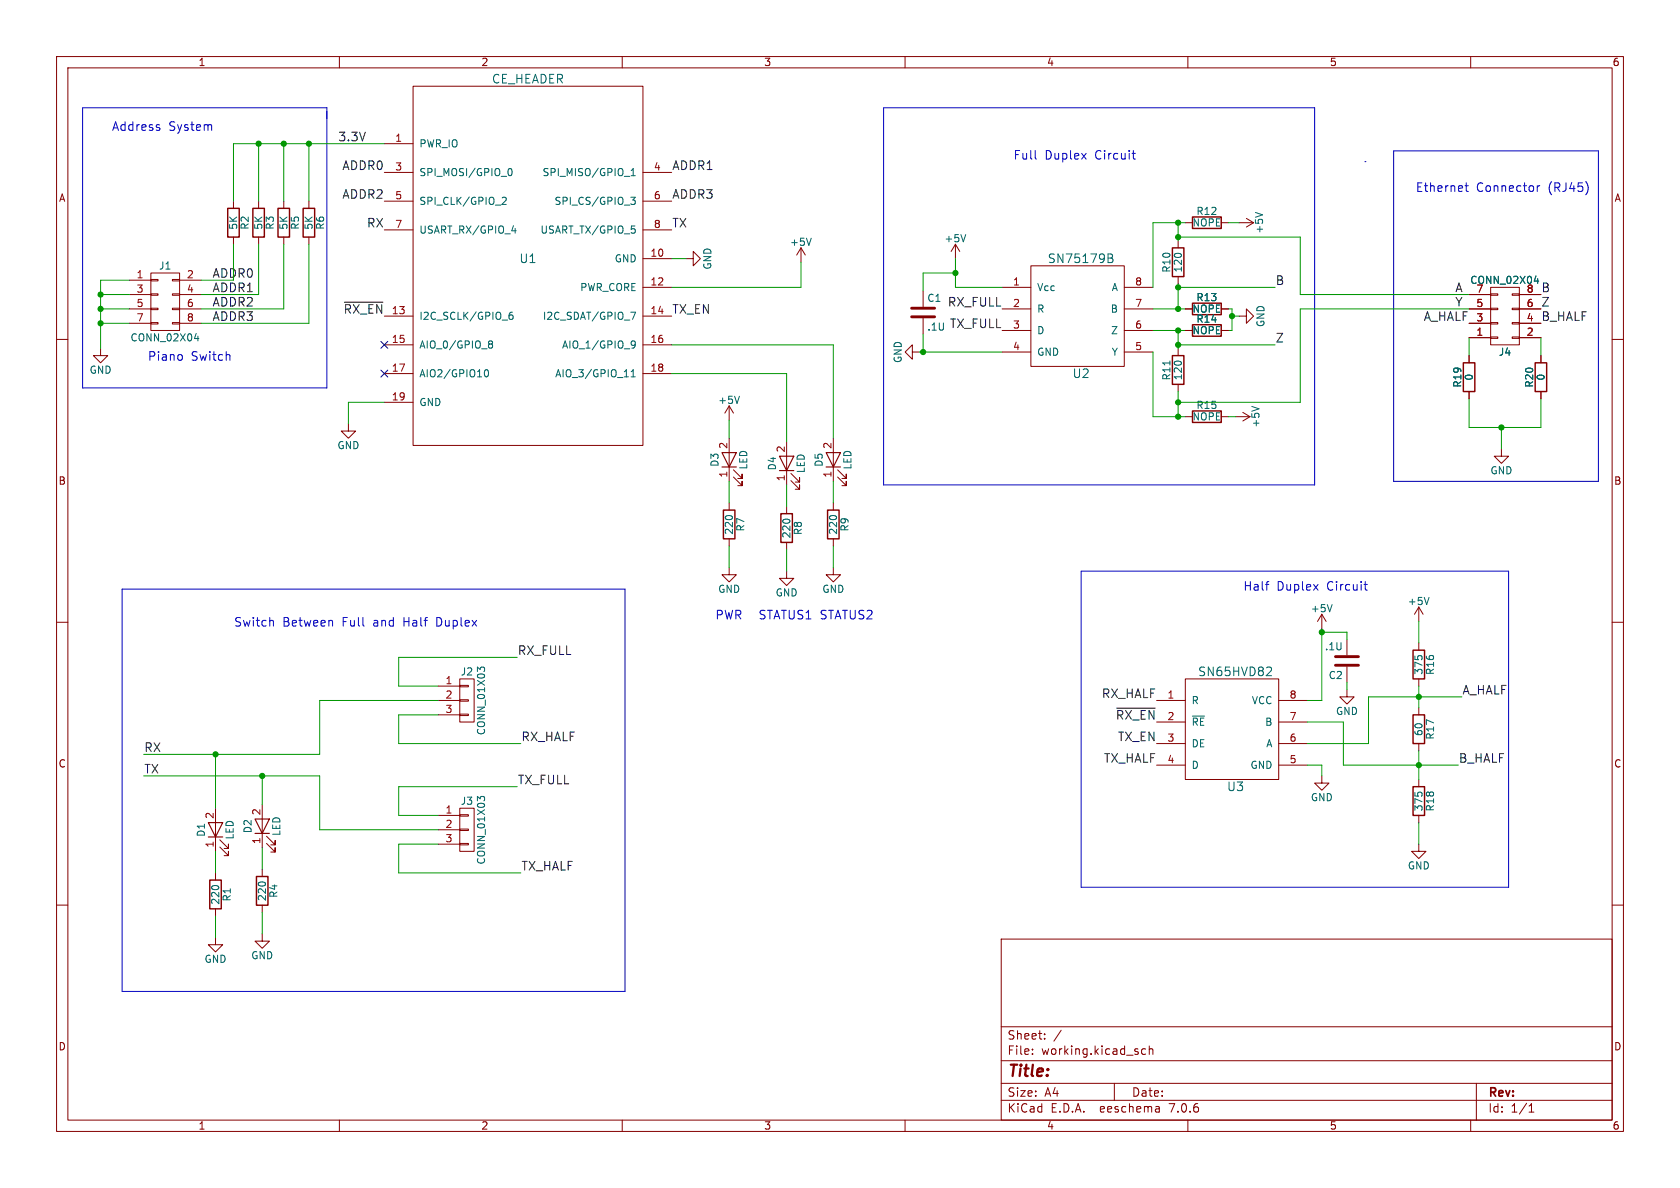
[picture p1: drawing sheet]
<svg xmlns="http://www.w3.org/2000/svg" width="297mm" height="210mm" viewBox="0 0 297 210" stroke-linecap="round" stroke-linejoin="round" font-family="sans-serif">
<g fill="none" stroke="#840000" stroke-width=".18">
<path d="M10 10h277v190h-277zM12 12h273v186h-273zM60 10v2M73 15.2h40.7v63.5h-40.7zM110 10v2M160 10v2M210 10v2M260 10v2M41.3 35.6v1.2M45.7 35.6v1.2M50.2 35.6v1.2M54.6 35.6v1.2"/>
<path d="M67.9 25.4h5.1M67.9 30.5h5.1M67.9 35.6h5.1M113.7 30.5h5M113.7 35.6h5M209.5 39.4h1.3M215.9 39.4h1.3M219.1 39.4h2.5M220.3 38.6l1.3 .8M221.6 39.4l-1.3 .7M10 60h2M22.9 49.5h3.8"/>
<path d="M22.9 52.1h3.8M22.9 54.6h3.8M22.9 57.2h3.8M26.7 57h1.2v.3h-1.2zM26.7 54.5h1.2v.2h-1.2zM26.7 51.9h1.2v.3h-1.2zM26.7 49.4h1.2v.3h-1.2zM26.7 48.3h5v10.1h-5zM30.5 57h1.2v.3h-1.2zM30.5 54.5h1.2v.2h-1.2zM30.5 51.9h1.2v.3h-1.2zM30.5 49.4h1.2v.3h-1.2z"/>
<path d="M31.7 49.5h3.9M31.7 52.1h3.9M31.7 54.6h3.9M31.7 57.2h3.9M41.3 41.9v1.3M45.7 41.9v1.3M50.2 41.9v1.3M54.6 41.9v1.3M67.9 55.9h5.1M67.9 40.6h5.1M113.7 50.8h5M113.7 45.7h5"/>
<path d="M113.7 55.9h5M113.7 40.6h5M121.3 45.7h1.3v-1.2l1.2 1.2-1.2 1.3v-1.3M141.6 43.8l-.8 1.3M141.6 43.8v2.6M141.6 43.8l.8 1.3M163.2 51.4v2.8M163.2 56.3v2.8M168.9 43.2l-.8 1.3M168.9 43.2v2.5M168.9 43.2l.8 1.3M177.2 54.6h5"/>
<path d="M177.2 58.4h5M177.2 50.8h5M182.2 47h16.6v17.8h-16.6zM198.8 54.6h5M198.8 58.4h5M198.8 50.8h5M208.3 42.5v1.3M208.3 48.9v1.3M209.5 54.6h1.3M209.5 58.4h1.3M215.9 54.6h1.3M215.9 58.4h1.3"/>
<path d="M219.1 55.9h1.2v-1.3l1.3 1.3-1.3 1.3v-1.3M259.7 52.1h3.8M259.7 54.6h3.8M259.7 57.2h3.8M259.7 59.7h3.8M263.5 51.9h1.3v.3h-1.3zM263.5 54.5h1.3v.2h-1.3zM263.5 57h1.3v.3h-1.3zM263.5 59.6h1.3v.2h-1.3zM263.5 50.8h5.1v10.2h-5.1zM267.3 51.9h1.3v.3h-1.3zM267.3 54.5h1.3v.2h-1.3z"/>
<path d="M267.3 57h1.3v.3h-1.3zM267.3 59.6h1.3v.2h-1.3zM268.6 52.1h3.8M268.6 54.6h3.8M268.6 57.2h3.8M268.6 59.7h3.8M285 60h2M17.8 61.6v1.3h1.2l-1.2 1.2-1.3-1.2h1.3M61.6 74.9v1.3h1.3l-1.3 1.3-1.3-1.3h1.3M67.9 61h5.1M67.9 66h5.1M67.9 71.1h5.1"/>
<path d="M113.7 61h5M113.7 66h5M128.9 71.8l-.8 1.2M128.9 71.8v2.5M128.9 77.5v7.6M128.9 71.8l.8 1.2M139.1 78.1v7.6M147.3 77.5v7.6M161.3 62.2v-1.2l-1.3 1.2 1.3 1.3v-1.3h1.3M177.2 62.2h5M198.8 62.2h5M208.3 61.6v1.3"/>
<path d="M208.3 67.9v1.3M209.5 73.7h1.3M215.9 73.7h1.3M218.4 73.7h2.6M219.7 72.9l1.3 .8M221 73.7l-1.3 .7M259.7 62.9v1.2M259.7 69.2v1.3M265.4 79.4v1.2h1.3l-1.3 1.3-1.2-1.3h1.2M272.4 62.9v1.2M272.4 69.2v1.3M128.9 88.9v1.3"/>
<path d="M128.9 95.3v1.2M129.7 84.3l1.5 1.6v-.8v.8h-.8M129.7 83.1l1.5 1.5v-.8v.8h-.8M139.1 89.5v1.3M139.1 95.9v1.3M139.8 85l1.6 1.5v-.8v.8h-.8M139.8 83.7l1.6 1.5v-.7v.7h-.8M147.3 88.9v1.3M147.3 95.3v1.2M148.1 84.3l1.5 1.6v-.8v.8h-.8M148.1 83.1l1.5 1.5v-.8v.8h-.8M10 110h2"/>
<path d="M128.9 100.3v1.3h1.3l-1.3 1.3-1.3-1.3h1.3M139.1 101v1.2h1.2l-1.2 1.3-1.3-1.3h1.3M147.3 100.3v1.3h1.3l-1.3 1.3-1.3-1.3h1.3M233.7 108.6l-.8 1.3M233.7 108.6v2.5M233.7 108.6l.7 1.3M238.1 113v2.8M238.1 117.9v2.8M250.8 107.3v2.6M250.8 113.7v1.2M250.8 107.3l-.7 1.3M250.8 107.3l.8 1.3"/>
<path d="M285 110h2M77.5 123.8h3.8M77.5 121.3h3.8M77.5 126.4h3.8M81.3 126.2h1.5v.3h-1.5zM81.3 123.7h1.5v.3h-1.5zM81.3 121.2h1.5v.2h-1.5zM81.3 120h2.5v7.6h-2.5zM204.5 123.8h5M204.5 127.6h5M204.5 131.4h5M204.5 135.3h5"/>
<path d="M209.5 120h16.6v17.8h-16.6zM226.1 123.8h5M226.1 127.6h5M226.1 131.4h5M226.1 135.3h5M233.7 137.2v1.2h1.2l-1.2 1.3-1.3-1.3h1.3M238.1 121.9v1.3h1.3l-1.3 1.3-1.2-1.3h1.2M250.8 120v1.3M250.8 125.1v1.3M250.8 131.4v1.3M250.8 137.8v1.3M10 160h2"/>
<path d="M38.1 142.9v7.6M38.1 154.3v1.3M38.9 149.7l1.5 1.6v-.8v.8h-.8M38.9 148.5l1.5 1.5v-.8v.8h-.8M46.4 142.2v7.7M46.4 153.7v1.2M47.1 149.1l1.5 1.5v-.7v.7h-.7M47.1 147.8l1.5 1.6v-.8v.8h-.7M77.5 144.1h3.8M77.5 146.7h3.8M77.5 149.2h3.8M81.3 149.1h1.5v.3h-1.5z"/>
<path d="M81.3 146.6h1.5v.2h-1.5zM81.3 144h1.5v.3h-1.5zM81.3 142.9h2.5v7.6h-2.5zM250.8 149.2v1.3h1.3l-1.3 1.3-1.2-1.3h1.2M250.8 144.1v1.3M285 160h2M38.1 165.7v1.3h1.3l-1.3 1.3-1.3-1.3h1.3M38.1 160.7v1.2M46.4 165.1v1.3h1.2l-1.2 1.2-1.3-1.2h1.3M46.4 160v1.3M177 166h108v32h-108zM60 198v2"/>
<path d="M110 198v2M160 198v2M177 194.5h108M177 191.5h108M177 187.5h108M177 181.5h108M182.5 186.3v.1M182.5 185.5v.1M184.7 183.6v.1M184.7 182.8v.1M187.6 182.1l-1.3 2M197 191.5v3"/>
<path d="M202.5 185.5l-.4-.1-.3 .3v.4l.2 .2h.5M203.2 185.5l.2-.1 .3 .1 .1 .9M203.2 184.9v1.5M204.9 195.7l.1 .9M205 196.5l-.2 .1M205 196h-.2M210 198v2M260 198v2M261 191.5v6.5M270.3 196.6h.9M270.3 195.5l.4-.4v1.5"/>
</g>
<g fill="none" stroke="#840000" stroke-width=".25">
<path d="M40.3 36.8h2v5.1h-2zM44.7 36.8h2v5.1h-2zM49.1 36.8h2.1v5.1h-2.1zM53.6 36.8h2v5.1h-2zM210.8 38.4h5.1v2h-5.1zM207.3 43.8h2v5.1h-2zM210.8 53.6h5.1v2h-5.1zM210.8 57.4h5.1v2h-5.1zM207.3 62.9h2v5h-2zM210.8 72.6h5.1v2.1h-5.1zM258.7 64.1h2v5.1h-2zM271.4 64.1h2v5.1h-2z"/>
<path d="M127.9 90.2h2v5.1h-2zM138 90.8h2.1v5.1h-2.1zM146.3 90.2h2v5.1h-2zM249.8 114.9h2v5.1h-2zM249.8 139.1h2v5h-2zM249.8 126.4h2v5h-2zM37.1 155.6h2v5.1h-2zM45.3 154.9h2.1v5.1h-2.1z"/>
</g>
<g fill="none" stroke="#006464" stroke-width=".18">
<path d="M88.8 35l.5-.1 .2 .3-.8 .9h.8M89.8 30.3l.1-.4 .2-.1a.68 .68 0 0 1 .4 .6 .68 .68 0 0 1-.4 .7l-.2-.2-.1-.3M110.4 31.2h.9M111.5 34.9h.8l-.4 .5 .3 .1v.5l-.1 .1h-.5M111.6 30.2l.3-.4v1.3M111.6 31.1h.7M111.6 39.9h.6M221.9 37.6l1.3 .4M34.4 59.8h.8M35 59.4v.9M90.5 40.8h.8M90.6 55.2l-.4 .1a.86 .86 0 0 0 0 1.2l.5-.2v-.4l-.2-.2h-.4l-.1 .2"/>
<path d="M91.1 40.4v.8M111.5 55.2h.9l-.6 1.3M112.1 40.4l.2 .3v.3l-.2 .2M143.4 42.1l-.4 1.3M170.7 41.5l-.4 1.2M195.9 44.9h.5l.2 .1 .1 .3-.3 .3M195.9 45.6h.5M196.4 45.6a.41 .41 0 0 1 .4 .4 .41 .41 0 0 1-.3 .4h-.6M271.2 49.7h.8M271.8 49.3v.8M85.8 65.5l.1-.2a.68 .68 0 0 1 .5 .7 .68 .68 0 0 1-.5 .6l-.1-.1-.2-.4zM86.5 60.8h.1"/>
<path d="M86.5 60.3h.3l.2 .1 .1 .2-.3 .2M86.6 60.8h.2M86.6 60.8l-.1 .1M86.8 60.8l.3 .3-.1 .3-.2 .1h-.3M111.6 66.6h.7M111.6 65.7l.3-.4v1.3M111.7 60.3h.4l.1 .1a.84 .84 0 0 1-.3 1.1h-.2M112.3 60.8l-.2 .3-.4-.1M130.7 70l-.4 1.3M206.8 63.8v.7M221.3 71.8l1.3 .5M85.7 118.5v-.3l-.3-.3-.4 .1-.1 .4-.5-.5v.8"/>
<path d="M224.5 117.9l.3 .3-.1 .4-.9 .8h1M235.5 106.9l-.4 1.2M252.6 105.6l-.4 1.3M210.8 126.6h2.2M85.7 141.4v-.4l-.3-.2h-.4l-.1 .4-.5-.4v.8"/>
</g>
<path d="M161.2 56h4M161.2 54.5h4M236.1 116.1h4.1M236.1 117.6h4.1" fill="none" stroke="#840000" stroke-width=".51"/>
<path d="M127.6 80h2.6l-1.3 2.6zM127.6 82.6h2.6M137.8 80.6h2.5l-1.2 2.6zM137.8 83.2h2.5M146 80h2.6l-1.3 2.6zM146 82.6h2.6M36.8 145.4h2.6l-1.3 2.6zM36.8 148h2.6M45.1 144.8h2.5l-1.2 2.5zM45.1 147.3h2.5" fill="none" stroke="#840000" stroke-width=".2"/>
<path d="M60.9 53.4h6.8M197.4 125.2h6.8" fill="none" stroke="#0f0f0f" stroke-width=".18"/>
<g fill="none" stroke="#0000c2" stroke-width=".18">
<path d="M14.6 19.1h43.2v49.5h-43.2zM156.2 19.1h76.2v66.6h-76.2zM28.1 22.5l.2 .3-.2 .3M28.1 22l.1 .1M183.1 28.1h.1M191.2 27.1l.8 1M192 27.1l-.8 1M200.1 27.1h.6M200.4 26.6v1.3l.3 .2M241.3 28.6h.1M246.4 26.7h36.2v58.4h-36.2zM259 32.8h.6"/>
<path d="M259.2 32.3v1.3l.4 .2M271.8 32.8v1M272.2 32.8l-.3 .1-.1 .2M280.6 32.5l.2 .6-.2 .9M32.1 62.7l.1 .3v.4l-.1 .2M40.6 62.7v1M21.6 104.1h88.9v71.2h-88.9zM48.1 109.7l.2 .2v.8M58.7 109.7l.1 1M191.1 101h75.6v55.8h-75.6zM223.7 103.3h.6M224.2 102.8h.1"/>
<path d="M232.2 103.3l.8 1M233 103.3l-.8 1M241.1 103.3h.6M241.4 102.8v1.3l.3 .2"/>
</g>
<g fill="none" stroke="#009600" stroke-width=".18">
<path d="M45.7 25.4v10.2M50.2 25.4v10.2M54.6 25.4v10.2M67.9 25.4h-26.6v10.2M208.3 39.4v3.1M209.5 39.4h-5.7v11.4M217.2 39.4h1.9M17.8 52.1h5.1M17.8 54.6h5.1M17.8 57.2h5.1M22.9 49.5h-5.1v12.1M41.3 43.2v6.3h-5.7"/>
<path d="M45.7 43.2v8.9h-10.1M50.2 43.2v11.4h-14.6M54.6 43.2v14h-19M118.7 45.7h2.6M141.6 46.4v4.4h-22.9M163.2 59.1v3.1M168.9 45.7v5.1h8.3M168.9 48.3h-5.7v3.1M203.8 54.6h5.7M203.8 58.4h5.7M208.3 41.9h21.6v10.2h29.8M208.3 50.8h17.1"/>
<path d="M208.3 50.2v4.4M208.3 58.4v3.2M217.2 54.6h.6v3.8h-.6M217.8 55.9h1.3M259.7 59.7v3.2M259.7 54.6h-29.8v16.5h-21.6M272.4 59.7v3.2M67.9 71.1h-6.3v3.8M118.7 61h28.6v16.5M118.7 66h20.4v12.1M128.9 74.3v3.2M162.6 62.2h14.6"/>
<path d="M203.8 62.2v11.5h5.7M208.3 61h17.1M208.3 69.2v4.5M217.2 73.7h1.2M259.7 70.5v5.1h12.7v-5.1M265.4 75.6v3.8M128.9 85.1v3.8M128.9 96.5v3.8M139.1 85.7v3.8M139.1 97.2v3.8M147.3 85.1v3.8M147.3 96.5v3.8"/>
<path d="M91.4 116.2h-20.9v5.1h7M233.7 111.1v12.7h-2.6M233.7 111.8h4.4v1.2M250.8 109.9v3.8M25.4 137.2h31.1v9.5h21M38.1 133.4v9.5M46.4 137.2v5M77.5 126.4h-7v5h21.6M77.5 123.8h-21v9.6h-31.1M91.4 139.1h-20.9v5h7M231.1 127.6h6.4v7.7h20.3M231.1 135.3h2.6v1.9"/>
<path d="M238.1 120.7v1.2M250.8 121.3v3.8M250.8 132.7v5.1M258.4 123.2h-16.5v8.2h-10.8M38.1 150.5v3.8M46.4 149.9v3.8M77.5 149.2h-7v5.1h21.6M250.8 145.4v3.8M38.1 161.9v3.8M46.4 161.3v3.8"/>
</g>
<path d="M67.3 60.4l1.3 1.2M67.3 65.4l1.3 1.2M68.6 60.4l-1.3 1.2M68.6 65.4l-1.3 1.2" fill="none" stroke="#000084" stroke-width=".18"/>
<g fill="#009600" stroke="#009600" stroke-width=".18">
<circle cx="265.4" cy="75.6" r=".46"/>
<circle cx="208.3" cy="61" r=".46"/>
<circle cx="208.3" cy="71.1" r=".46"/>
<circle cx="217.8" cy="55.9" r=".46"/>
<circle cx="208.3" cy="50.8" r=".46"/>
<circle cx="208.3" cy="39.4" r=".46"/>
<circle cx="208.3" cy="41.9" r=".46"/>
<circle cx="208.3" cy="73.7" r=".46"/>
<circle cx="208.3" cy="58.4" r=".46"/>
<circle cx="208.3" cy="54.6" r=".46"/>
<circle cx="168.9" cy="48.3" r=".46"/>
<circle cx="250.8" cy="135.3" r=".46"/>
<circle cx="233.7" cy="111.8" r=".46"/>
<circle cx="250.8" cy="123.2" r=".46"/>
<circle cx="163.2" cy="62.2" r=".46"/>
<circle cx="17.8" cy="57.2" r=".46"/>
<circle cx="17.8" cy="54.6" r=".46"/>
<circle cx="17.8" cy="52.1" r=".46"/>
<circle cx="45.7" cy="25.4" r=".46"/>
<circle cx="54.6" cy="25.4" r=".46"/>
<circle cx="50.2" cy="25.4" r=".46"/>
<circle cx="46.4" cy="137.2" r=".46"/>
<circle cx="38.1" cy="133.4" r=".46"/>
</g>
<text font-size="2.8" fill="#840000" x="178" y="190.9">Title:</text>
<g font-size="2.1" fill="#006464">
<text x="86.9" y="15">CE_HEADER</text>
<text x="91.7" y="46.7">U1</text>
<text x="185.1" y="46.7">SN75179B</text>
<text x="189.5" y="67">U2</text>
<text x="211.7" y="119.7">SN65HVD82</text>
<text x="216.8" y="140.1">U3</text>
</g>
<g font-size="2.1" fill="#0000c2">
<text x="19.7" y="23.2">Address</text>
<text x="29.8" y="23.2">System</text>
<text x="179.1" y="28.3">Full</text>
<text x="184.7" y="28.3">Duplex</text>
<text x="193.6" y="28.3">Circuit</text>
<text x="250.2" y="34">Ethernet</text>
<text x="260.9" y="34">Connector</text>
<text x="273.7" y="34">(RJ45)</text>
<text x="26" y="63.9">Piano</text>
<text x="33.7" y="63.9">Switch</text>
<text x="219.7" y="104.5">Half</text>
<text x="225.7" y="104.5">Duplex</text>
<text x="234.6" y="104.5">Circuit</text>
<text x="41.3" y="110.9">Switch</text>
<text x="49.9" y="110.9">Between</text>
<text x="60.5" y="110.9">Full</text>
<text x="66.1" y="110.9">and</text>
<text x="71.6" y="110.9">Half</text>
<text x="77.5" y="110.9">Duplex</text>
<text x="126.4" y="109.6">PWR</text>
<text x="134" y="109.6">STATUS1 STATUS2</text>
</g>
<g font-size="2.1" fill="#0f0f0f">
<text x="59.7" y="25.1">3.3V</text>
<text x="60.5" y="30.2">ADDR0</text>
<text x="60.5" y="35.2">ADDR2</text>
<text x="118.7" y="30.2">ADDR1</text>
<text x="118.7" y="35.2">ADDR3</text>
<text x="64.8" y="40.3">RX</text>
<text x="118.7" y="40.3">TX</text>
<text x="37.5" y="51.8">ADDR1</text>
<text x="37.5" y="49.2">ADDR0</text>
<text x="225.4" y="50.5">B</text>
<text x="257.2" y="51.8">A</text>
<text x="272.4" y="51.8">B</text>
<text x="37.5" y="56.8">ADDR3</text>
<text x="37.5" y="54.3">ADDR2</text>
<text x="60.7" y="55.6">~{RX_EN}</text>
<text x="118.7" y="55.6">TX_EN</text>
<text x="167.5" y="54.3">RX_FULL</text>
<text x="167.9" y="58.1">TX_FULL</text>
<text x="251.7" y="56.8">A_HALF</text>
<text x="257.2" y="54.3">Y</text>
<text x="272.4" y="54.3">Z</text>
<text x="272.4" y="56.8">B_HALF</text>
<text x="225.4" y="60.6">Z</text>
<text x="91.4" y="115.9">RX_FULL</text>
<text x="194.7" y="123.5">RX_HALF</text>
<text x="258.4" y="122.9">A_HALF</text>
<text x="92.1" y="131.1">RX_HALF</text>
<text x="197.2" y="127.3">~{RX_EN}</text>
<text x="197.6" y="131.1">TX_EN</text>
<text x="25.4" y="136.8">TX</text>
<text x="25.4" y="133">RX</text>
<text x="195.1" y="134.9">TX_HALF</text>
<text x="257.8" y="134.9">B_HALF</text>
<text x="91.4" y="138.8">TX_FULL</text>
<text x="92.1" y="154">TX_HALF</text>
</g>
<g font-size="2.1" fill="#840000">
<text x="178" y="184">Sheet:</text>
<text x="178" y="186.7">File:</text>
<text x="184.1" y="186.7">working.kicad_sch</text>
<text x="178" y="196.9">KiCad</text>
<text x="178" y="194.1">Size:</text>
<text x="184.7" y="194.1">A4</text>
<text x="185.7" y="196.9">E.D.A.</text>
<text x="194.6" y="196.9">eeschema</text>
<text x="200" y="194.1">Date:</text>
<text x="207" y="196.9">7.0.6</text>
<text x="263" y="194.3">Rev:</text>
<text x="263" y="196.9">Id:</text>
<text x="267.1" y="196.9">1/1</text>
</g>
<g font-size="1.8" fill="#840000">
<text x="35" y="11.9">1</text>
<text x="85" y="11.9">2</text>
<text x="135" y="11.9">3</text>
<text x="185" y="11.9">4</text>
<text x="235" y="11.9">5</text>
<text x="285" y="11.9">6</text>
<text x="10.3" y="35.9">A</text>
<text x="285.3" y="35.9">A</text>
<text x="10.3" y="85.9">B</text>
<text x="285.3" y="85.9">B</text>
<text x="10.3" y="135.9">C</text>
<text x="285.3" y="135.9">C</text>
<text x="10.3" y="185.9">D</text>
<text x="285.3" y="185.9">D</text>
<text x="35" y="199.9">1</text>
<text x="85" y="199.9">2</text>
<text x="135" y="199.9">3</text>
<text x="185" y="199.9">4</text>
<text x="235" y="199.9">5</text>
<text x="285" y="199.9">6</text>
</g>
<g font-size="1.8" fill="#a90000">
<text x="69.8" y="25.1">1</text>
<text x="69.8" y="30.2">3</text>
<text x="69.8" y="35.3">5</text>
<text x="115.5" y="30.2">4</text>
<text x="115.5" y="35.3">6</text>
<text x="69.8" y="40.4">7</text>
<text x="115.5" y="40.4">8</text>
<text x="114.9" y="45.5">10</text>
<text x="24.1" y="49.3">1</text>
<text x="24.1" y="51.8">3</text>
<text x="32.9" y="49.3">2</text>
<text x="32.9" y="51.8">4</text>
<text x="114.9" y="50.5">12</text>
<text x="179" y="50.5">1</text>
<text x="200.6" y="50.5">8</text>
<text x="260.9" y="51.8">7</text>
<text x="269.8" y="51.8">8</text>
<text x="24.1" y="54.4">5</text>
<text x="24.1" y="56.9">7</text>
<text x="32.9" y="54.4">6</text>
<text x="32.9" y="56.9">8</text>
<text x="69.2" y="55.6">13</text>
<text x="114.9" y="55.6">14</text>
<text x="179" y="54.4">2</text>
<text x="179" y="58.2">3</text>
<text x="200.6" y="58.2">6</text>
<text x="200.6" y="54.4">7</text>
<text x="260.9" y="59.4">1</text>
<text x="260.9" y="56.9">3</text>
<text x="260.9" y="54.4">5</text>
<text x="269.8" y="59.4">2</text>
<text x="269.8" y="56.9">4</text>
<text x="269.8" y="54.4">6</text>
<text x="69.2" y="60.7">15</text>
<text x="69.2" y="65.8">17</text>
<text x="114.9" y="60.7">16</text>
<text x="114.9" y="65.8">18</text>
<text x="179" y="62">4</text>
<text x="200.6" y="62">5</text>
<text x="69.2" y="70.9">19</text>
<text x="128.7" y="79.4" transform="rotate(-90 128.7 79.4)">2</text>
<text x="138.8" y="80.1" transform="rotate(-90 138.8 80.1)">2</text>
<text x="147.1" y="79.4" transform="rotate(-90 147.1 79.4)">2</text>
<text x="128.7" y="84.5" transform="rotate(-90 128.7 84.5)">1</text>
<text x="138.8" y="85.2" transform="rotate(-90 138.8 85.2)">1</text>
<text x="147.1" y="84.5" transform="rotate(-90 147.1 84.5)">1</text>
<text x="78.7" y="121">1</text>
<text x="78.7" y="123.6">2</text>
<text x="206.3" y="123.6">1</text>
<text x="227.9" y="123.6">8</text>
<text x="78.7" y="126.1">3</text>
<text x="206.3" y="127.4">2</text>
<text x="206.3" y="131.2">3</text>
<text x="227.9" y="131.2">6</text>
<text x="227.9" y="127.4">7</text>
<text x="206.3" y="135">4</text>
<text x="227.9" y="135">5</text>
<text x="78.7" y="143.9">1</text>
<text x="37.8" y="149.9" transform="rotate(-90 37.8 149.9)">1</text>
<text x="37.8" y="144.9" transform="rotate(-90 37.8 144.9)">2</text>
<text x="46.1" y="149.3" transform="rotate(-90 46.1 149.3)">1</text>
<text x="46.1" y="144.2" transform="rotate(-90 46.1 144.2)">2</text>
<text x="78.7" y="146.4">2</text>
<text x="78.7" y="149">3</text>
</g>
<g font-size="1.8" fill="#006464">
<text x="74" y="26.3">PWR_IO</text>
<text x="74" y="31.3">SPI_MOSI/GPIO_0</text>
<text x="95.8" y="31.3">SPI_MISO/GPIO_1</text>
<text x="42.1" y="40.7" transform="rotate(-90 42.1 40.7)">5K</text>
<text x="44.2" y="40.7" transform="rotate(-90 44.2 40.7)">R2</text>
<text x="46.6" y="40.7" transform="rotate(-90 46.6 40.7)">5K</text>
<text x="48.6" y="40.7" transform="rotate(-90 48.6 40.7)">R3</text>
<text x="51" y="40.7" transform="rotate(-90 51 40.7)">5K</text>
<text x="53.1" y="40.7" transform="rotate(-90 53.1 40.7)">R5</text>
<text x="55.5" y="40.7" transform="rotate(-90 55.5 40.7)">5K</text>
<text x="57.5" y="40.7" transform="rotate(-90 57.5 40.7)">R6</text>
<text x="74" y="36.4">SPI_CLK/GPIO_2</text>
<text x="74" y="41.5">USART_RX/GPIO_4</text>
<text x="95.5" y="41.5">USART_TX/GPIO_5</text>
<text x="97.9" y="36.4">SPI_CS/GPIO_3</text>
<text x="210.7" y="40.2">NOPE</text>
<text x="211.4" y="38.2">R12</text>
<text x="223.5" y="41.4" transform="rotate(-90 223.5 41.4)">+5V</text>
<text x="28" y="47.9">J1</text>
<text x="108.6" y="46.6">GND</text>
<text x="126" y="47.8" transform="rotate(-90 126 47.8)">GND</text>
<text x="139.6" y="43.7">+5V</text>
<text x="166.9" y="43">+5V</text>
<text x="102.5" y="51.7">PWR_CORE</text>
<text x="163.8" y="53.6">C1</text>
<text x="183.3" y="51.7">Vcc</text>
<text x="196.4" y="51.7">A</text>
<text x="207.1" y="48.3" transform="rotate(-90 207.1 48.3)">R10</text>
<text x="209.1" y="48.3" transform="rotate(-90 209.1 48.3)">120</text>
<text x="211.4" y="53.4">R13</text>
<text x="259.8" y="50.4">CONN_02X04</text>
<text x="74" y="56.7">I2C_SCLK/GPIO_6</text>
<text x="95.9" y="56.7">I2C_SDAT/GPIO_7</text>
<text x="163.8" y="58.6">.1U</text>
<text x="183.3" y="55.5">R</text>
<text x="183.3" y="59.3">D</text>
<text x="196.3" y="55.5">B</text>
<text x="196.3" y="59.3">Z</text>
<text x="210.7" y="55.5">NOPE</text>
<text x="210.7" y="59.3">NOPE</text>
<text x="211.4" y="57.3">R14</text>
<text x="223.7" y="57.9" transform="rotate(-90 223.7 57.9)">GND</text>
<text x="23" y="60.6">CONN_02X04</text>
<text x="74" y="61.8">AIO_0/GPIO_8</text>
<text x="99.3" y="61.8">AIO_1/GPIO_9</text>
<text x="159.6" y="64.3" transform="rotate(-90 159.6 64.3)">GND</text>
<text x="183.3" y="63.1">GND</text>
<text x="196.4" y="63.1">Y</text>
<text x="264.9" y="63.1">J4</text>
<text x="15.7" y="66.3">GND</text>
<text x="74" y="66.9">AIO2/GPIO10</text>
<text x="74" y="72">GND</text>
<text x="98.1" y="66.9">AIO_3/GPIO_11</text>
<text x="126.9" y="71.6">+5V</text>
<text x="207.1" y="67.4" transform="rotate(-90 207.1 67.4)">R11</text>
<text x="209.1" y="67.3" transform="rotate(-90 209.1 67.3)">120</text>
<text x="258.5" y="68.6" transform="rotate(-90 258.5 68.6)">R19</text>
<text x="260.6" y="67.4" transform="rotate(-90 260.6 67.4)">0</text>
<text x="271.2" y="68.6" transform="rotate(-90 271.2 68.6)">R20</text>
<text x="273.3" y="67.4" transform="rotate(-90 273.3 67.4)">0</text>
<text x="210.7" y="74.5">NOPE</text>
<text x="211.4" y="72.5">R15</text>
<text x="222.9" y="75.7" transform="rotate(-90 222.9 75.7)">+5V</text>
<text x="59.6" y="79.6">GND</text>
<text x="127.2" y="82.6" transform="rotate(-90 127.2 82.6)">D3</text>
<text x="132.3" y="83.1" transform="rotate(-90 132.3 83.1)">LED</text>
<text x="137.4" y="83.3" transform="rotate(-90 137.4 83.3)">D4</text>
<text x="142.5" y="83.7" transform="rotate(-90 142.5 83.7)">LED</text>
<text x="145.6" y="82.6" transform="rotate(-90 145.6 82.6)">D5</text>
<text x="150.7" y="83.1" transform="rotate(-90 150.7 83.1)">LED</text>
<text x="263.4" y="84">GND</text>
<text x="129.8" y="94.6" transform="rotate(-90 129.8 94.6)">220</text>
<text x="131.8" y="94.1" transform="rotate(-90 131.8 94.1)">R7</text>
<text x="139.9" y="95.3" transform="rotate(-90 139.9 95.3)">220</text>
<text x="142" y="94.7" transform="rotate(-90 142 94.7)">R8</text>
<text x="148.2" y="94.6" transform="rotate(-90 148.2 94.6)">220</text>
<text x="150.2" y="94.1" transform="rotate(-90 150.2 94.1)">R9</text>
<text x="126.9" y="105">GND</text>
<text x="137" y="105.6">GND</text>
<text x="145.3" y="105">GND</text>
<text x="248.8" y="107.2">+5V</text>
<text x="231.6" y="108.4">+5V</text>
<text x="81.4" y="119.6">J2</text>
<text x="234.1" y="115.2">.1U</text>
<text x="251.7" y="119.4" transform="rotate(-90 251.7 119.4)">375</text>
<text x="253.7" y="119.4" transform="rotate(-90 253.7 119.4)">R16</text>
<text x="210.6" y="124.7">R</text>
<text x="221.2" y="124.7">VCC</text>
<text x="234.8" y="120.2">C2</text>
<text x="86" y="130.1" transform="rotate(-90 86 130.1)">CONN_01X03</text>
<text x="210.6" y="128.5">~{RE}</text>
<text x="223.6" y="128.5">B</text>
<text x="236.1" y="126.6">GND</text>
<text x="251.7" y="130.2" transform="rotate(-90 251.7 130.2)">60</text>
<text x="253.7" y="130.9" transform="rotate(-90 253.7 130.9)">R17</text>
<text x="210.6" y="132.3">DE</text>
<text x="210.6" y="136.1">D</text>
<text x="221" y="136.1">GND</text>
<text x="223.8" y="132.3">A</text>
<text x="81.4" y="142.5">J3</text>
<text x="231.6" y="141.8">GND</text>
<text x="251.7" y="143.5" transform="rotate(-90 251.7 143.5)">375</text>
<text x="253.7" y="143.6" transform="rotate(-90 253.7 143.6)">R18</text>
<text x="36.4" y="148" transform="rotate(-90 36.4 148)">D1</text>
<text x="41.5" y="148.5" transform="rotate(-90 41.5 148.5)">LED</text>
<text x="44.7" y="147.4" transform="rotate(-90 44.7 147.4)">D2</text>
<text x="49.8" y="147.9" transform="rotate(-90 49.8 147.9)">LED</text>
<text x="86" y="152.9" transform="rotate(-90 86 152.9)">CONN_01X03</text>
<text x="248.8" y="153.9">GND</text>
<text x="39" y="160" transform="rotate(-90 39 160)">220</text>
<text x="41" y="159.5" transform="rotate(-90 41 159.5)">R1</text>
<text x="47.2" y="159.4" transform="rotate(-90 47.2 159.4)">220</text>
<text x="49.3" y="158.8" transform="rotate(-90 49.3 158.8)">R4</text>
<text x="36.1" y="170.4">GND</text>
<text x="44.3" y="169.8">GND</text>
</g>
</svg>
